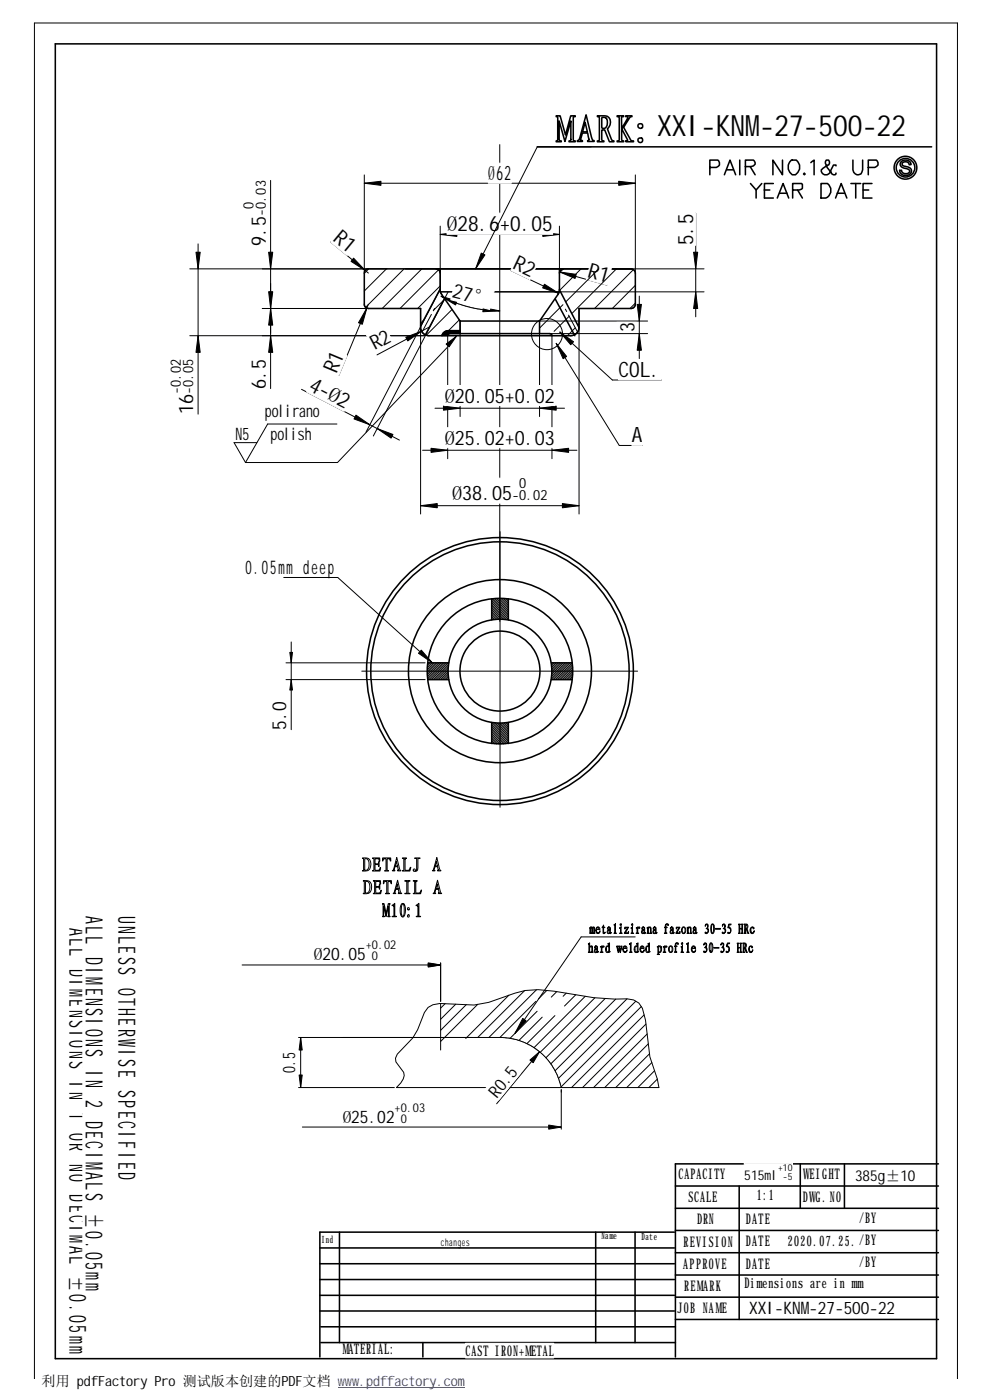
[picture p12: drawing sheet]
<svg xmlns="http://www.w3.org/2000/svg" width="297mm" height="420mm" viewBox="0 0 297 420" stroke-linecap="round" stroke-linejoin="round" font-family="sans-serif">
<g fill="none" stroke="#000" stroke-width=".47">
<path d="M16.6 13.1v394.7h264.4v-394.6h-264.4M166.9 34.8h1.2l1.6 5.7 1.5-5.7h1.4v.2l-.6 .1v.2v6.6l.1 .3 .5 .1v.2h-1.9v-.2l.5-.1 .1-.3v-5.6l-1.8 6.2-1.7-6.2v5.5l.1 .4 .5 .1v.2h-1.5l.4-.7v-6.5l-.4-.3zM175.6 36.7l.6 2.9h-1.4zM175.9 34.5l1.6 6.6 .2 .8 .6 .3v.3h-2v-.3l.4-.2-.4-2.1h-1.5l-.6 1.9 .6 .4v.3h-1.6v-.3a.94 .94 0 0 0 .8-1.1zM179.2 34.8a3.8 3.8 0 0 1 3.5 .5 2.47 2.47 0 0 1-.5 3.4l1.1 2.6a.91 .91 0 0 0 .9 1v.2h-1.4l-1.4-3.5h-.6l-.2 .2v2.6l.1 .4 .5 .1v.2h-2v-.2l.5-.1 .1-.3v-6.5l-.1-.3-.5-.1zM180.6 35.3h1a1.97 1.97 0 0 1-.2 3.2h-.7l-.1-.3zM185.2 34.8h1.9v.2l-.6 .2v3.3a8.4 8.4 0 0 0 1.8-3.4l-.6-.1v-.2h1.9v.2h-.2a3.1 3.1 0 0 0-1.5 1.9l-.8 1.3 1.9 3.3a.86 .86 0 0 0 1.1 .8v.2h-2.3v-.2l.5-.3-1.8-3.3v3.1l.1 .4 .5 .1v.2h-1.9v-.2l.5-.1 .1-.3v-6.5l-.1-.3-.5-.1zM161.2 44.1h118.3M213 50.2h1.9a1.24 1.24 0 0 0 .7-1.9l-.2-.3h-2.4v4.5M217.3 52.5l1.7-4.5 1.7 4.5M218.1 51h1.9M222 48v4.5"/>
<path d="M223.6 50l2.5-.2 .5-.5-.3-1-.2-.3h-2.5v4.5M225.1 50l1.5 2.5M225.2 55.1l1.7 1.9 1.7-1.9M226.9 57v2.4M229.3 57h1.7M232 55.1h-2.6v4.3h2.6M233.2 59.4l1.7-4.3 1.7 4.3M234 58h2.1M234.8 48v4.5l-2.9-4.5v4.5M237.4 48h1.5a2.67 2.67 0 0 1-.2 4.5 1.93 1.93 0 0 1-2.2-1.7 2.91 2.91 0 0 1 .9-2.8zM237.8 57h2l.7-.2 .2-.3v-1.2l-.2-.2h-2.7v4.3M239.3 57l1.4 2.4"/>
<path d="M241.3 51.9l-.2 .3 .2 .3 .3-.3M243.3 48.8l1-.8v4.5M246.3 55.1h1.5a1.72 1.72 0 0 1 1.5 1.4 2.76 2.76 0 0 1-1.5 2.9h-1.5zM250.7 59.4l1.7-4.3 1.7 4.3M250.8 49.8v-.3h-.7l-.8 1.5a1.46 1.46 0 0 1-1.4 1.5 1.46 1.46 0 0 1-1.5-1.5l2.2-1.5 .3-.5-.3-1h-.7l-.3 .6a5.6 5.6 0 0 0 2.5 3.9h.5l.2-.6M251.2 58h2.2M255.3 55.1h2.9M255.9 48v3a1.46 1.46 0 0 0 1.5 1.5 1.46 1.46 0 0 0 1.4-1.5v-3M256.8 55.1v4.3M259 57h1.6M260.5 50.2h2a1.24 1.24 0 0 0 .7-1.9l-.3-.3h-2.4v4.5M261.6 55.1h-2.6v4.3h2.6"/>
<path d="M270.3 48.6a1.73 1.73 0 0 1 1.8-.6 1.73 1.73 0 0 1 1.2 1.4h-.5a1.07 1.07 0 0 0-1.1-.9 1.07 1.07 0 0 0-1 1l.5 .3a2.36 2.36 0 0 1 2.3 1.3 1.79 1.79 0 0 1-1.8 1.6 1.79 1.79 0 0 1-1.8-1.6h.6v.2a1.36 1.36 0 0 0 2.3 .4 .74 .74 0 0 0-.7-1.1 1.59 1.59 0 0 1-1.9-1.7zM109.5 81.2l1-.5h78.9a1.27 1.27 0 0 1 1.2 1.3v9.7a1.31 1.31 0 0 1-1.2 .9h-15.7v5.6a2.53 2.53 0 0 1-2.5 2.6h-42.5a2.61 2.61 0 0 1-2.5-2.2v-6h-15.7a1.27 1.27 0 0 1-1.2-1.3v-9.3zM130.8 80.7a1.34 1.34 0 0 1 1.3 1.3M132.1 87.6h35.8M132.1 80.7v6.6l.4 1.1M132.1 86.7l-5.9 11.1M132.5 88.3l5.5 8.1M133.3 89.8l-5.7 10.7M138 96.4v3.7M138 96.4h23.9M138 99.2l-4.1 .2-1 .6-.3 .8M161.9 96.4v3.7"/>
<path d="M166.6 89.8l5.9 11M167.9 80.7v6.2M167.9 87l5.8 11.3M167.9 86.9l-.5 1.5-5.5 8M169.1 80.7a1.27 1.27 0 0 0-1.2 1.3M134.3 100.8l.3-.6 .4-.1h30l.5 .3 .1 .4M147.5 179.7v6.4M152.5 179.7v6.4M128.4 198.9h6.3M165.4 198.9h6.3M128.4 204h6.3M147.5 216.8v6.3"/>
<path d="M152.5 216.8v6.3M165.4 204h6.3M202.6 355.9h79M221.8 355.9v40.1M240.1 349.3v13.3M253.4 349.3v13.3M281.6 349.3h-79v57.9M96 379.3h106.4M96 374.5h106.4M101.9 369.8v33.1M178.7 369.8v33.1M190.5 369.8v33.1"/>
<path d="M202.4 369.8h-106.4v37.4M202.6 369.3h79M202.6 376h79M202.6 362.6h79M96 393.4h106.4M96 388.7h106.4M96 384h106.4M96.3 398.2h106.3M202.6 382.7h79M202.6 389.3h79M202.6 396h79M96.3 402.9h106.3"/>
<path d="M126.9 402.9v4.3"/>
<circle cx="192.1" cy="37.8" r=".73"/>
<circle cx="192.1" cy="42.1" r=".73"/>
<circle cx="271.7" cy="50.3" r="3.4"/>
<circle cx="271.7" cy="50.3" r="2.8"/>
<circle cx="150" cy="201.4" r="38.8"/>
<circle cx="150" cy="201.4" r="40.1"/>
<circle cx="150" cy="201.4" r="15.6"/>
<circle cx="150" cy="201.4" r="27.5"/>
<circle cx="150" cy="201.4" r="12"/>
<circle cx="150" cy="201.4" r="21.8"/>
</g>
<g fill="#fff" stroke="#fff" stroke-width=".3">
<path d="M19.9 278.4h7.2v127.9h-7.2z" fill-rule="evenodd"/>
<path d="M24.8 274.8h7.2v112.5h-7.2z" fill-rule="evenodd"/>
<path d="M34.7 274.8h7.1v79.4h-7.1z" fill-rule="evenodd"/>
<path d="M152.1 318.9l4 3.3-6.5 8-4-3.3z" fill-rule="evenodd"/>
<path d="M84.1 315.8h5.1v6.1h-5.1z" fill-rule="evenodd"/>
<path d="M102.8 331.2h24.8v6.5h-24.8z" fill-rule="evenodd"/>
<path d="M73.6 167.3h26.7v5.7h-26.7z" fill-rule="evenodd"/>
<path d="M80.8 210.3h5.8v8.7h-5.8z" fill-rule="evenodd"/>
<path d="M103.3 67.7l4.9 4.1-4.1 4.9-4.9-4.1z" fill-rule="evenodd"/>
<path d="M98.2 104.4l5.9 2.4-2.5 5.8-5.8-2.4z" fill-rule="evenodd"/>
<path d="M156 75.4l5.7 2.7-2.7 5.8-5.8-2.7z" fill-rule="evenodd"/>
<path d="M202.4 64.1h6.3v9.5h-6.3z" fill-rule="evenodd"/>
<path d="M134.1 64h31.7v6.3h-31.7z" fill-rule="evenodd"/>
<path d="M177.6 77.7l6.1 1.7-1.7 6.1-6.1-1.7z" fill-rule="evenodd"/>
<path d="M146.5 49h6.9v6h-6.9z" fill-rule="evenodd"/>
<path d="M94.9 112l11.3 5.8-2.9 5.6-11.3-5.8z" fill-rule="evenodd"/>
<path d="M189.6 127.3h3.1v6.3h-3.1z" fill-rule="evenodd"/>
<path d="M185.6 107.7h12.7v6.3h-12.7z" fill-rule="evenodd"/>
<path d="M72.9 54.1h7.5v19.7h-7.5z" fill-rule="evenodd"/>
<path d="M74.4 107.6h6v9h-6z" fill-rule="evenodd"/>
<path d="M51.2 107.6h7.4v16.7h-7.4z" fill-rule="evenodd"/>
<path d="M197.2 33.2h74.7v8.8h-74.7z" fill-rule="evenodd"/>
<path d="M185 96.7h6v3h-6z" fill-rule="evenodd"/>
<path d="M136.7 84.1l11.6 2.9-1.4 5.9-11.6-2.9z" fill-rule="evenodd"/>
<path d="M109.9 100.5l5.4-2.8 2.8 5.3-5.3 2.8z" fill-rule="evenodd"/>
<path d="M132.2 371.1h8.7v3.1h-8.7z" fill-rule="evenodd"/>
<path d="M236.3 370.3h21v4.4h-21z" fill-rule="evenodd"/>
<path d="M224.8 389.8h43.8v5.2h-43.8z" fill-rule="evenodd"/>
<path d="M256.6 350.6h18.1v4.5h-18.1z" fill-rule="evenodd"/>
<path d="M223.3 349.1h14.5v5.5h-14.5z" fill-rule="evenodd"/>
<path d="M139.7 403.1h26.5v4.4h-26.5z" fill-rule="evenodd"/>
<path d="M94.2 282.4h24.8v6.4h-24.8z" fill-rule="evenodd"/>
<path d="M135.6 143.5h28.7v7.5h-28.7z" fill-rule="evenodd"/>
<path d="M133.4 128.4h33.1v6h-33.1z" fill-rule="evenodd"/>
<path d="M133.4 115.7h33.1v6h-33.1z" fill-rule="evenodd"/>
</g>
<g fill="none" stroke="#000" stroke-width=".3">
<path d="M81.2 54.1v62.5M109.3 55h81.3M109.3 52.5v28.8M177.4 44.1h-16.2l-18.5 36.6M190.6 52.5v28.9M59.4 73.2v51.1M99.2 72.6l11.3 9.4M132.1 70.4h35.8M132.1 67.9v19M167.9 67.9v12.8M208.7 64v31.1M56.9 80.7h59.3"/>
<path d="M78.7 92.6h47.5v61.7M110.5 91.3l-8.9 21.4M110.6 80.7l-1.3 1.3M116 80.7l-6.7 6.6M121.2 80.7l-11.5 11.5M126.6 80.7l-11.9 11.9M127.1 96.1l-.9 .9M128.7 98.2l-15.6 8.3M131.6 81l-11.6 11.6M132.1 86.7l-22.3 43M132.1 85.8l-6.8 6.8M132.3 88.9l3.8 1.7a39 39 0 0 0 10.9 2.6l2.9 .1"/>
<path d="M133.5 89.7l-3.4 3.3M134.5 87.6l-22.5 43.3M135.6 92.9l-7.7 7.7M137.8 96l-3.2 3.2M138 96.4v28.6M153.2 81.2l14.4 6.8M161.9 96.4h32.4M167.9 87.6h43.3M167.9 81.6l14.2 4M168 99.7l15.7 14.3h14.7M168.9 91.4l-7 7.1M169 80.7l-1.1 1.2"/>
<path d="M170.8 94.9l-4.6 4.5M172.6 98.4l-2.3 2.4M173.7 97.2l-.2 .3M173.7 92.6v61.7M174.3 80.7l-6.3 6.3M178.3 80.7h32.9M179.7 80.7l-9.9 9.8M185 80.7l-13.3 13.3M190.1 80.9l-11.7 11.7M190.6 85.6l-6.9 7M190.6 91l-1.6 1.6M191.8 88.9v18.7"/>
<path d="M56.9 100.8h70.5M90.5 116.8l29.3 15.3M134.2 104.3l-32.9 34.5h-27.6M134.3 100.8v36.9M161.9 100.1v24.9M165 100.1h29.3M165.6 100.8v36.9M166.9 103l18.9 30.7h7M77.1 132.8h-6.9l3.5 6M101.1 127.3h-20.8l-6.6 11.5M126.8 135.1h46.3M130.5 122.5h38.9"/>
<path d="M126.2 151.8h47.5M150 159.6v82.7M85.1 173.3h16.2l28.4 25.6-1.5 1.5M147.5 179.8l5 5M148 179.7l4.5 4.6M148.5 179.7l4 4M148.9 179.6l3.6 3.6M149.4 179.6l3.1 3.1M150 179.6l2.5 2.6M150.5 179.6l2 2M151.1 179.6l1.4 1.5M151.6 179.7l.9 .9"/>
<path d="M152.2 179.7l.3 .3M85.8 198.9h41.8M87.4 192.7v26.3M128.7 198.9l-.4 .4M129.2 198.9l-.9 .9M130.2 198.9l-2 2.1M130.8 198.9l-2.6 2.6M131.3 198.9l-3.1 3.1M131.8 198.9l-3.6 3.6M132.3 198.9l-4 4.1M132.9 198.9l-4.6 4.6M133.4 198.9l-5 5.1"/>
<path d="M133.9 198.9l-5 5.1M134.5 198.9l-5 5.1M134.5 199.9l-4 4.1M134.6 199.3l-4.6 4.7M147.5 180.3l5 5M147.5 180.8l5 5.1M147.5 181.4l4.6 4.6M147.5 181.9l4 4M147.5 182.5l3.5 3.4M147.5 183l2.9 2.8M147.5 183.5l2.4 2.3M147.5 184l1.9 1.8"/>
<path d="M147.5 184.6l1.3 1.3M147.5 185.1l.8 .8M147.5 185.6l.4 .4M165.8 198.9l-.3 .4M166.3 198.9l-.8 .9M166.9 198.9l-1.3 1.3M167.4 198.9l-1.8 1.8M167.9 198.9l-2.3 2.4M168.5 198.9l-2.9 2.9M169 198.9l-3.4 3.5M169.5 198.9l-4 4M170.1 198.9l-4.6 4.6"/>
<path d="M170.6 198.9l-5 5.1M171.1 198.9l-5 5.1M171.7 198.9l-5 5.1M171.7 199.3l-4.5 4.7M171.8 199.9l-4.1 4.1M85.8 204h41.8M108.5 201.4h82.8M134.5 201.1l-2.9 2.9M134.5 201.6l-2.4 2.4M134.5 202.1l-1.9 1.9M134.5 200.5l-3.4 3.5M134.5 202.6l-1.3 1.4"/>
<path d="M134.5 203.1l-.8 .9M134.6 203.6l-.4 .4M147.5 217.6l5 4.9M147.5 218.1l5 5M147.5 218.6l4.6 4.6M147.5 219.1l4.1 4.1M147.5 219.7l3.6 3.6M147.5 217l5 5M148 216.9l4.5 4.6M148.5 217l4 3.9M149.1 217l3.4 3.4M149.6 217l2.9 2.9"/>
<path d="M150.2 217l2.3 2.4M150.7 217l1.8 1.8M151.2 217l1.3 1.3M151.7 217l.8 .8M152.2 216.9l.3 .4M171.7 203.6l-.3 .4M171.8 203l-.9 1M171.8 200.4l-3.6 3.6M171.8 200.9l-3 3.1M171.8 201.9l-2 2.1M171.8 202.5l-1.5 1.5M171.9 201.4l-2.6 2.6"/>
<path d="M147.5 220.2l3.1 3.1M147.5 220.7l2.6 2.6M147.5 221.3l2 2M147.5 221.8l1.5 1.5M147.5 222.3l.9 .9M147.5 222.8l.3 .4M108.8 257.5a1.92 1.92 0 0 1 2.1 .5 1.92 1.92 0 0 1 .3 2.2 1.61 1.61 0 0 1-2.4 1.1l.3-.3v-3.2zM109.5 257.8l.4-.1a2.18 2.18 0 0 1 0 3.5l-.5-.1zM111.8 257.5h2.1l.1 .9-.5-.7h-1v1.5h.9l.3-.6v1.5l-.3-.6h-.9v1.5a.92 .92 0 0 0 1 .1 .92 .92 0 0 0 .5-.7h.2l-.2 1h-2.2l.4-.4v-3.1zM114.8 257.5h2.4l.1 .9h-.2a.55 .55 0 0 0-.3-.6 .55 .55 0 0 0-.6 .1v3.2l.4 .3h-1.2l.4-.3v-3.3a.61 .61 0 0 0-.9 .6zM118.9 258.5l.4 1.4h-.8zM119 257.3l.9 3.6 .4 .5-1-.2a.76 .76 0 0 0 0-1.1h-.8l-.3 .9 .3 .4h-.8l.5-.7z"/>
<path d="M120.7 257.5h1.3l-.5 .2v3.4l1.1 .1 .7-.9-.3 1.1h-2.3l.5-.2v-3.5zM124.4 257.5h1.6v.1l-.6 .1v2.7a.82 .82 0 0 1-.4 1 .82 .82 0 0 1-1-.2 .34 .34 0 0 1 .3-.4 .34 .34 0 0 1 .3 .4h.3l.1-.3v-3zM130.9 258.5l.3 1.4h-.7zM131.1 257.3l.8 3.4 .4 .7h-1l.2-.2-.2-1.1h-.8l-.3 .9 .3 .4h-.7l.3-.7zM109 264.3a1.94 1.94 0 0 1 2.2 .5 1.94 1.94 0 0 1 .2 2.2 1.64 1.64 0 0 1-2.4 1.1l.3-.3v-3.2zM109.7 264.6l.4-.1a2.18 2.18 0 0 1 0 3.5l-.5-.1zM112 264.3h2.1l.1 1-.4-.7-1.1-.1v1.6h.9l.4-.7v1.5l-.4-.6h-.9v1.5a.96 .96 0 0 0 1.6-.6l-.1 1h-2.2l.4-.4v-3.1zM114.8 271.2h.4l.7 2.9 .6-2.9h.6l-.3 .3v3.3l.3 .3h-.8l.2-.3v-2.8l-.7 3.1-.7-3.1v2.7l.3 .4h-.6l.1-.2v-3.5zM115.1 264.3h2.3l.1 .9a.72 .72 0 0 0-1.1-.6v3.4l.4 .2h-1.1l.3-.2v-3.4a.6 .6 0 0 0-.6 0 .6 .6 0 0 0-.3 .6zM117.6 271.7l.8-.6v3.6l.6 .4h-1.4l.6-.4v-2.8zM119.2 265.3l.3 1.4h-.8zM119.3 264.2l.8 3.3 .4 .7h-1l.2-.2-.2-1.1h-.8l-.3 .9 .3 .4h-.7l.4-.7z"/>
<path d="M120.5 271.3l.5-.2a3.2 3.2 0 0 1-.1 4.2 3.1 3.1 0 0 1-.4-4zM120.6 271.4h.4a5 5 0 0 1 .1 3.4l-.4 .2a3.9 3.9 0 0 1-.1-3.6zM121.5 264.3h1.5v.2h-.6v3.5l.6 .2h-1.5l.5-.2v-3.4l-.5-.1zM124 264.3h1.2l-.4 .2v3.4l1.1 .1 .6-.9-.3 1.1h-2.2l.4-.4v-3.1zM124.8 271.7l.9-.6v3.8l.5 .2h-1.3l.5-.4v-2.8zM131.1 265.3l.4 1.4h-.7zM131.3 264.2l.9 3.5 .3 .5-1-.1a.76 .76 0 0 0 0-1.2h-.8l-.2 .9 .2 .4h-.7l.4-.7zM177.2 278.2v.3a.28 .28 0 0 1 .2-.3 .28 .28 0 0 1 .4 .2v.2a.33 .33 0 0 1 .3-.4 .33 .33 0 0 1 .3 .4l.1 1.5h-.4l.1-1.5-.2-.2-.2 .3 .1 1.4h-.4l.1-1.5-.2-.2-.2 .2 .1 1.5h-.4v-1.6zM179.1 278.3h.6l.3 .7h-1.1v.4a.51 .51 0 0 0 .6 .6 .51 .51 0 0 0 .5-.6 .66 .66 0 0 1-.8 .8 .66 .66 0 0 1-.4-1zM179.2 278.4a.4 .4 0 0 1 .4 0 .4 .4 0 0 1 .1 .4h-.8zM181.1 277.6v.7h.4l-.4 .1v1.3l.2 .3 .2-.3a.32 .32 0 0 1-.1 .4 .32 .32 0 0 1-.5-.1v-1.6l-.2-.1zM182.4 278.3a.43 .43 0 0 1 .4-.1 .43 .43 0 0 1 .3 .3v1.4h.3l-.1 .3h-.3v-.3l-.1 .2a.49 .49 0 0 1-.7-.1 .49 .49 0 0 1 .1-.7l.7-.4-.1-.6h-.3l-.1 .5h-.2z"/>
<path d="M182.6 279.2l.4-.1-.1 .8-.3 .2-.2-.2zM184.2 277.5l.5-.3v2.8l.3 .1h-.8l.2-.1v-2.3zM185.9 278.4l.5-.3v1.7l.3 .3h-.8l.3-.2v-1.3zM186.1 277.4h.3v.3l-.3-.1zM187.5 278.3h1.1l-1 1.7h.7l.3-.5v.6h-1.3l1-1.7h-.6l-.2 .4zM189.4 278.4l.4-.3v1.7l.3 .3h-.8l.3-.2v-1.3zM189.5 277.4h.4l-.1 .3-.3-.1zM190.9 278.5l.4-.3 .1 .2a.3 .3 0 0 1 .3-.2 .3 .3 0 0 1 .3 .2l-.5 .1-.2 .3v1.2l.3 .1h-.8l.3-.1v-1.4zM192.7 278.3a.43 .43 0 0 1 .4-.1 .43 .43 0 0 1 .3 .3v1.4h.3l-.2 .3h-.2v-.3l-.1 .2a.49 .49 0 0 1-.7-.1 .49 .49 0 0 1 .1-.7l.7-.4-.1-.6-.4 .1-.2 .5zM192.9 279.2l.4-.1-.1 .8-.3 .2-.2-.2zM194.1 278.5l.4-.3v.4a.43 .43 0 0 1 .5-.4 .43 .43 0 0 1 .4 .5v1.3l.2 .1h-.7l.3-.1v-1.3a.32 .32 0 0 0-.3-.3 .32 .32 0 0 0-.4 .2v1.4l.2 .1h-.6l.2-.1v-1.4zM196.1 278.3a.43 .43 0 0 1 .4-.1 .43 .43 0 0 1 .3 .3v1.4h.3l-.1 .3h-.3v-.3l-.1 .2a.49 .49 0 0 1-.7-.1 .49 .49 0 0 1 .1-.7l.7-.4-.1-.6-.3 .1-.3 .5z"/>
<path d="M196.3 279.2l.4-.1-.1 .8-.3 .2-.2-.2zM199.8 277.4l.5-.2a.26 .26 0 0 1 .3 .3 .26 .26 0 0 1-.2 .2l-.3-.3-.3 .3v.6h.4l-.4 .1v1.5l.3 .2h-.8l.3-.2v-1.5l-.2-.1h.2zM201.3 278.3a.43 .43 0 0 1 .5-.1 .43 .43 0 0 1 .2 .5v1.3l.3-.1-.2 .3h-.3v-.3l-.2 .3a.62 .62 0 0 1-.6-.7 .62 .62 0 0 1 .8-.6l-.1-.6-.5 .5zM201.3 279.3l.5-.2-.2 .9a.37 .37 0 0 1-.4-.2 .37 .37 0 0 1 .1-.5zM202.9 278.3h1.1l-.9 1.7h.7l.2-.5v.6h-1.2l.9-1.7-.7 .1-.1 .3zM204.8 278.3a.92 .92 0 0 1 1 .5 .92 .92 0 0 1-.2 1.1l-.2 .2a.97 .97 0 0 1-.9-.5 .97 .97 0 0 1 .1-1.1zM204.9 278.3h.2a1.03 1.03 0 0 1-.1 1.8 1.4 1.4 0 0 1-.1-1.8zM206.1 278.5l.4-.3v.4a.43 .43 0 0 1 .4-.4 .43 .43 0 0 1 .4 .3v1.4l.3 .2h-.6l.2-.2v-1.1a.35 .35 0 0 0-.3-.4 .35 .35 0 0 0-.4 .3v1.3l.2 .1h-.6l.2-.1v-1.4zM208.1 278.3a.43 .43 0 0 1 .5-.1 .43 .43 0 0 1 .3 .5v1.3l.3-.1-.2 .3h-.3v-.3l-.2 .3a.62 .62 0 0 1-.6-.7 .62 .62 0 0 1 .8-.6l-.1-.6-.6 .5zM208.2 279.3l.5-.2-.2 .9a.37 .37 0 0 1-.5-.2 .37 .37 0 0 1 .2-.5zM211.8 277.4l.5-.1 .2 .3-.3 1a.82 .82 0 0 1 .4 1 .82 .82 0 0 1-1.1 .4l.1-.3 .3 .2a.59 .59 0 0 0 .7-.4 .59 .59 0 0 0-.4-.7l-.3-.2a.53 .53 0 0 0 .4-.5 .53 .53 0 0 0-.5-.5l-.2 .3zM213.5 277.4l.4-.1 .3 .6a2.06 2.06 0 0 1-.4 2.3 2.31 2.31 0 0 1-.3-2.8z"/>
<path d="M213.6 277.5l.2-.1a3.2 3.2 0 0 1 .1 2.6h-.2a2.93 2.93 0 0 1-.1-2.5zM214.7 278.6h1.5v.3h-1.5zM217 277.4v-.1a.69 .69 0 0 1 .7 .5 .69 .69 0 0 1-.3 .8 .82 .82 0 0 1 .3 1 .82 .82 0 0 1-1 .4v-.3l.3 .2a.59 .59 0 0 0 .6-.6 .59 .59 0 0 0-.6-.6v-.1a.53 .53 0 0 0 .5-.5 .53 .53 0 0 0-.6-.5l-.2 .3zM218.7 277.3h.7l-.1 .3h-.6l-.1 .5a1.05 1.05 0 0 1 .7 1.1 1.05 1.05 0 0 1-.8 1l-.2-.3h.3a.71 .71 0 0 0 .7-.6 .71 .71 0 0 0-.5-.8l-.4-.1zM221.6 277.3h.5l-.1 1.3h.6l-.2-1.3h.6l-.2 .2v2.5l.2 .1h-.6l.2-1.3h-.6l.1 1.3h-.5l.1-.1v-2.5zM223.3 277.3h.7a.93 .93 0 0 1 .2 1.4l.5 1.4h-.4l-.4-1.3-.3 .1v1.1l.3 .1h-.6l.1-.1v-2.5zM223.6 277.5h.1a.59 .59 0 0 1 .5 .6 .59 .59 0 0 1-.6 .5zM225.4 278.3a.4 .4 0 0 1 .6-.1 .4 .4 0 0 1 .1 .6 .38 .38 0 0 0-.3-.4 .38 .38 0 0 0-.4 .1l-.1 .6 .3 .8 .5-.1 .2-.4a.61 .61 0 0 1-.5 .8 .61 .61 0 0 1-.7-.6v-.8zM72.6 289.6h55.9M132.2 289v11.5M152.7 298.7l-13 13M157.4 297.3l-14.1 14.1"/>
<path d="M161 297.1l-14.3 14.3M164.1 297.2l-2.5 2.6M167 297.6l-1.6 1.7M169.9 298.1l-.9 .9M172.8 298.5l-3.4 3.4M175.6 299l-15.4 15.4M176.5 283.2l.4-.2v1.3l.3-.4h.5l.1 1.6 .2 .3h-.6l.2-.2v-1.1a.35 .35 0 0 0-.3-.5 .35 .35 0 0 0-.4 .4v1.3l.2 .1h-.6l.2-.1v-2.4zM178.5 299.5l-16.4 16.3M178.6 283.9l.6 .1 .1 1.7 .3-.1-.4 .3-.1-.3a.44 .44 0 0 1-.7 .2 .44 .44 0 0 1 0-.6l.7-.6-.2-.6-.3 .5h-.2zM178.6 285l.5-.3v.7l-.3 .4a.44 .44 0 0 1-.3-.4 .44 .44 0 0 1 .1-.4zM180.1 284.1l.5-.3v.4l.3-.3 .3 .1v.2l-.4-.1-.2 .4v1l.3 .3h-.8l.3-.2v-1.3zM181.6 299.6l-17.8 17.9"/>
<path d="M182.2 284.1h.3l.2 .3-.1 1.2-.3 .1a1.09 1.09 0 0 1-.1-1.6zM182.4 283.2l.5-.2v2.5l.2 .1-.5 .2a.72 .72 0 0 1-.9-.3 .72 .72 0 0 1 0-.8l.3-.8 .7 .2v-.7zM184.7 299.8l-19.4 19.5M185 283.9h.4l-.1 .3 .2 1.3 .3-1-.3-.6h.5l.1 1.6 .2-1.6h.3l-.5 2-.3-1.1-.3 1.1zM187.2 284a.63 .63 0 0 1 .7 0 .63 .63 0 0 1 .2 .6h-1v.5a.51 .51 0 0 0 .5 .5 .51 .51 0 0 0 .5-.6 .68 .68 0 0 1-.8 .9 .68 .68 0 0 1-.4-1zM187.2 284.2a.38 .38 0 0 1 .5-.2 .38 .38 0 0 1 .2 .5h-.8zM188.1 299.8l-21.6 21.6M188.9 283.2l.5-.2v2.6l.3 .2h-.8l.2-.2v-2.2zM190.6 281.2h-16.2l-19.9 28.9M190.7 284.1h.4l.1 .2-.1 1.3a.72 .72 0 0 1-.7-.4 .72 .72 0 0 1 .1-.8zM191 283.2l.4-.2v2.4l.2 .2-.5 .2a.71 .71 0 0 1-.8-.3 .71 .71 0 0 1 0-.8l.3-.8 .6 .2v-.8zM192.4 284a.61 .61 0 0 1 .6 0 .61 .61 0 0 1 .3 .6h-1.1a.58 .58 0 0 0 .2 .9 .58 .58 0 0 0 .8-.3v-.2a.63 .63 0 0 1-.6 .9 .63 .63 0 0 1-.6-.8z"/>
<path d="M192.4 284.2l.4-.1 .2 .4h-.8zM194.1 284.1h.4l.1 .2-.1 1.3a.72 .72 0 0 1-.6-.4 .72 .72 0 0 1 .1-.8zM194.4 283.2l.5-.2v2.4l.2 .2-.5 .2a.71 .71 0 0 1-.8-.3 .71 .71 0 0 1-.1-.8l.4-.8 .5 .2v-.8zM197.2 284.1l.4-.3v.3a.5 .5 0 0 1 .6-.2 .5 .5 0 0 1 .3 .6v.4a.78 .78 0 0 1-.7 1l-.2-.1v.5l.3 .2h-.7l.2-.2v-2zM197.7 284.2l.1-.1a.89 .89 0 0 1 .5 .8 .89 .89 0 0 1-.5 .8l-.2-.1zM199 284.1l.5-.3v.4a.32 .32 0 0 1 .3-.3 .32 .32 0 0 1 .3 .2h-.5l-.1 .4v1.1l.3 .2h-.8l.3-.1v-1.5zM200.9 284l.4-.2a1.11 1.11 0 0 1 .6 1.1 1.11 1.11 0 0 1-.6 1 1.15 1.15 0 0 1-.4-1.9zM201 284.1a.93 .93 0 0 1 .8 .7 .93 .93 0 0 1-.5 1l-.3-.1-.2-.5zM202.7 283.1a.42 .42 0 0 1 .6-.2 .42 .42 0 0 1 .2 .5l-.3-.3-.3 .1-.1 .7 .4 .2h-.4v1.4l.3 .3h-.7l.2-.3v-1.4l-.2-.2h.2zM204.3 284.1l.5-.3v1.8l.3 .2h-.8l.3-.1v-1.5zM206 283.2l.5-.2v2.6l.3 .2h-.8l.3-.2v-2.2zM207.8 284a.63 .63 0 0 1 .7 0 .63 .63 0 0 1 .2 .6h-1.1v.5a.51 .51 0 0 0 .6 .5 .51 .51 0 0 0 .5-.6 .68 .68 0 0 1-.8 .9 .68 .68 0 0 1-.5-1z"/>
<path d="M207.8 284.2a.38 .38 0 0 1 .5-.2 .38 .38 0 0 1 .1 .5h-.8zM211.2 283.2a.56 .56 0 0 1 .9 0 .56 .56 0 0 1-.2 .9l-.1 .1a.82 .82 0 0 1 .3 1.1 .82 .82 0 0 1-1 .4l.1-.3 .3 .3a.7 .7 0 0 0 .5-.7 .7 .7 0 0 0-.6-.7 .53 .53 0 0 0 .5-.6 .53 .53 0 0 0-.6-.4l-.1 .3zM213.2 283a1.47 1.47 0 0 1 .7 2l-.3 .8-.3 .1a2.44 2.44 0 0 1-.1-2.9zM213.2 283.2l.1-.1a2.79 2.79 0 0 1 0 2.7l-.3-.9zM214.2 284.4h1.5v.2h-1.5zM216.5 283a.58 .58 0 0 1 .7 .3 .58 .58 0 0 1-.2 .8l-.1 .1a.82 .82 0 0 1 .4 1.1 .82 .82 0 0 1-1.1 .4l.2-.3 .2 .2a.58 .58 0 0 0 .6-.5 .58 .58 0 0 0-.5-.7h-.1a.64 .64 0 0 0 .4-.6 .64 .64 0 0 0-.4-.6l-.3 .4zM218.3 283h.6l-.1 .3h-.5l-.2 .5a1.05 1.05 0 0 1 .8 1.1 1.05 1.05 0 0 1-.8 1l-.3-.4 .3 .1a.64 .64 0 0 0 .7-.3 .64 .64 0 0 0-.1-.7l-.8-.5zM221.1 283h.6l-.2 1.4h.7v-1.1l-.2-.3h.5l-.2 .3 .2 2.5h-.5l.2-.3v-1h-.7l.2 1.3h-.6zM222.8 283l.9 .1 .2 .3-.2 1 .5 1.4h-.3l-.4-1.3-.3 .1 .2 1.2h-.6l.2-.2v-2.3zM223.3 283.2a.58 .58 0 0 1 .4 .6 .58 .58 0 0 1-.5 .5zM225 284a.46 .46 0 0 1 .6-.1 .46 .46 0 0 1 .2 .5l-.2 .1a.36 .36 0 0 0-.2-.4 .36 .36 0 0 0-.4 .1l-.2 .6 .3 .8h.4l.3-.5a.58 .58 0 0 1-.3 .7 .58 .58 0 0 1-.7-.2l-.1-1.1zM89.6 311.4h61.2l2.1 .2 2.8 .7"/>
<path d="M90.2 311.4v15M128.4 302.3l1.5-.8 2.1-.3 10.2 .4 4.4-.8 7.9-2.7 3.1-.8 3.9-.3 4.8 .5 11.9 1.9 6.3 .4h3.6l2 .3 1.6 .9 1 1.6 1 3.6 1.3 11 2.2 6.6 .5 2.6h-78.7a4.5 4.5 0 0 0 2.1-4.6l-2.3-3.1-.1-1.1 .5-1.2 4.7-4.9 1.4-2.5 2-5.1zM132.2 301.2v13.9M133.6 301.2l-1.4 1.4M136.7 301.4l-4.5 4.5M139.9 301.5l-7.7 7.7M143.3 301.4l-11.1 11.1M155.7 312.3l2.3 .9 2.2 1.2M159.5 318.6l-10.5 12.7M160.2 314.4l2.6 2 1.7 1.9 2.1 3.1 1 2.3M160.8 300.5l-10.8 10.9M161.2 303.5l-8.2 8.1"/>
<path d="M162.7 305.3l-7 7M166.5 304.8l-8.4 8.4M190.8 300.5l-23.2 23.1M192.4 302.1l-24.1 24.1M193.3 304.6l-21.8 21.8M193.8 307.3l-19 19.1M194.2 310.3l-16.1 16.1M194.5 313.3l-13.1 13.1M194.9 316.2l-10.2 10.2M195.6 318.9l-7.6 7.5M89.6 326.4h28.7M90.7 338.2h73.9"/>
<path d="M167.6 323.7l.8 2.7M168.4 327v11.9M196.4 321.4l-5 5M197.2 323.8l-2.5 2.6M10.3 413.9v-407h277v407"/>
<circle cx="164.1" cy="100.3" r="4.7"/>
<circle cx="122.5" cy="272.7" r=".35"/>
<circle cx="122.6" cy="274.9" r=".3"/>
<circle cx="204.6" cy="283.2" r=".23"/>
</g>
<g fill="#000" stroke="#000" stroke-width=".3">
<path d="M109.3 55l5-.6v1.2z" fill-rule="evenodd"/>
<path d="M185.6 54.4l5 .6-5 .6z" fill-rule="evenodd"/>
<path d="M58.8 75.7h1.3l-.7 5z" fill-rule="evenodd"/>
<path d="M80.6 75.7h1.2l-.6 5z" fill-rule="evenodd"/>
<path d="M106.1 77.5l3.5 3.7-4.3-2.8z" fill-rule="evenodd"/>
<path d="M132.1 70.4l5-.7v1.3z" fill-rule="evenodd"/>
<path d="M144.4 75.9l1.1 .6-2.8 4.2z" fill-rule="evenodd"/>
<path d="M162.9 69.7l5 .7-5 .6z" fill-rule="evenodd"/>
<path d="M208.1 75.7h1.2l-.6 5z" fill-rule="evenodd"/>
<path d="M81.2 92.6l.6 5h-1.2z" fill-rule="evenodd"/>
<path d="M80.6 87.5h1.2l-.6 5.1z" fill-rule="evenodd"/>
<path d="M110.1 92.5l-1.4 4.8-1.1-.4z" fill-rule="evenodd"/>
<path d="M132.3 88.9l4.8 1.4-.4 1.2z" fill-rule="evenodd"/>
<path d="M145 92.3l4.9 1-5 .3z" fill-rule="evenodd"/>
<path d="M163.4 85.3l4.2 2.7-4.8-1.6z" fill-rule="evenodd"/>
<path d="M167.9 81.6l5 .7-.3 1.3z" fill-rule="evenodd"/>
<path d="M191.2 91.4h1.2l-.6 5z" fill-rule="evenodd"/>
<path d="M208.7 87.6l.6 5h-1.2z" fill-rule="evenodd"/>
<path d="M59.4 100.8l.7 4.9h-1.3z" fill-rule="evenodd"/>
<path d="M81.2 100.8l.6 4.9h-1.2z" fill-rule="evenodd"/>
<path d="M121.8 101.2l4.7-1.8-4.2 2.9z" fill-rule="evenodd"/>
<path d="M133.3 99.7l1.1-.5h3.6v.9h-3l-.4 .1-.3 .6h-1.7z" fill-rule="evenodd"/>
<path d="M133.9 103.3l3-2.3-2.2 3.1z" fill-rule="evenodd"/>
<path d="M166.9 103l3.1 4-1 .7z" fill-rule="evenodd"/>
<path d="M168 99.7l4.1 2.9-.9 .9z" fill-rule="evenodd"/>
<path d="M191.8 100.1l.6 5h-1.2z" fill-rule="evenodd"/>
<path d="M106.8 124.6l4.2 2.9-4.8-1.8z" fill-rule="evenodd"/>
<path d="M113.2 128.6l4.7 1.8-.6 1.1z" fill-rule="evenodd"/>
<path d="M129.3 134.5l5 .6-5 .7z" fill-rule="evenodd"/>
<path d="M133.1 121.9l4.9 .6-4.9 .6z" fill-rule="evenodd"/>
<path d="M161.9 122.5l5-.6v1.2z" fill-rule="evenodd"/>
<path d="M165.6 135.1l5-.6v1.3z" fill-rule="evenodd"/>
<path d="M126.2 151.8l5-.7v1.3z" fill-rule="evenodd"/>
<path d="M168.7 151.1l5 .7-5 .6z" fill-rule="evenodd"/>
<path d="M87 195.8h.8l-.4 3.1z" fill-rule="evenodd"/>
<path d="M126.4 195.1l3.3 3.8-4.1-2.9z" fill-rule="evenodd"/>
<path d="M87.4 204l.4 3.1h-.8z" fill-rule="evenodd"/>
<path d="M128.5 289l3.7 .6-3.7 .6z" fill-rule="evenodd"/>
<path d="M128.5 289.1l3.7 .5-3.7 .5z" fill-rule="evenodd"/>
<path d="M90.2 311.4l.5 3.7h-1z" fill-rule="evenodd"/>
<path d="M156.8 305.6l1.1 .8-3.4 3.7z" fill-rule="evenodd"/>
<path d="M159 318.1l2.9-2.5-1.9 3.3z" fill-rule="evenodd"/>
<path d="M89.7 322.6h1l-.5 3.8z" fill-rule="evenodd"/>
<path d="M164.6 337.7l3.8 .5-3.8 .7z" fill-rule="evenodd"/>
</g>
<path d="M149.9 186.6v-148.7" fill="none" stroke="#000" stroke-width=".3" stroke-dasharray="143.3 17.3 4.1 17.3" stroke-linecap="butt"/>
<path d="M126.6 99.7l6.2-11.6M173.4 99.9l-6.3-11.8" fill="none" stroke="#000" stroke-width=".3" stroke-dasharray="6.1 1 1" stroke-linecap="butt"/>
<path d="M101.4 416.3h38.1" fill="none" stroke="#00f" stroke-width=".3"/>
<text font-size="8.8" x="197.2" y="40.8">XXI-KNM-27-500-22</text>
<g font-size="7.1">
<text x="25.7" y="274.8" transform="rotate(90 25.7 274.8)">AL</text>
<text x="35.6" y="274.8" transform="rotate(90 35.6 274.8)">UNLESS OTHERWISE SPECIFIED</text>
<text x="20.8" y="278.4" transform="rotate(90 20.8 278.4)">ALL DIMENSIONS IN 1 OR NO DECIMAL ±0.05mm</text>
<text x="25.7" y="281" transform="rotate(90 25.7 281)">L DIMENSIONS IN 2 DECIMALS ±0.05mm</text>
</g>
<text font-size="6.4" x="99.7" y="72.1" transform="rotate(39 99.7 72.1)">R1</text>
<g font-size="6.3">
<text x="134.1" y="69.4">Ø28.6+0.05</text>
<text x="207.9" y="73.6" transform="rotate(-90 207.9 73.6)">5.5</text>
<text x="153.6" y="80.5" transform="rotate(25 153.6 80.5)">R2</text>
<text x="176.1" y="83.1" transform="rotate(16 176.1 83.1)">R1</text>
<text x="101" y="112.4" transform="rotate(-67 101 112.4)">R1</text>
<text x="185.6" y="113.1">COL.</text>
<text x="92.3" y="116.9" transform="rotate(27 92.3 116.9)">4-Ø2</text>
<text x="189.6" y="132.8">A</text>
</g>
<g font-size="6">
<text x="146.5" y="54.1">Ø62</text>
<text x="79.7" y="73.8" transform="rotate(-90 79.7 73.8)">9.5</text>
<text x="135.4" y="89.2" transform="rotate(14 135.4 89.2)">27°</text>
<text x="190.3" y="99.7" transform="rotate(-90 190.3 99.7)">3</text>
<text x="112.4" y="105.2" transform="rotate(-28 112.4 105.2)">R2</text>
<text x="79.7" y="116.6" transform="rotate(-90 79.7 116.6)">6.5</text>
<text x="58" y="124.3" transform="rotate(-90 58 124.3)">16</text>
<text x="133.4" y="120.9">Ø20.05+0.02</text>
<text x="133.4" y="133.5">Ø25.02+0.03</text>
<text x="135.6" y="150.2">Ø38.05</text>
</g>
<text font-size="5.8" x="85.9" y="219" transform="rotate(-90 85.9 219)">5.0</text>
<text font-size="5.7" x="73.6" y="172.2">0.05mm deep</text>
<g font-size="5.2">
<text x="79.5" y="125">polirano</text>
<text x="81.2" y="132">polish</text>
<text x="70.7" y="132.1">N5</text>
<text x="94.2" y="288.2">Ø20.05</text>
<text x="88.6" y="321.9" transform="rotate(-90 88.6 321.9)">0.5</text>
<text x="149.1" y="329.7" transform="rotate(-51 149.1 329.7)">R0.5</text>
<text x="102.8" y="337">Ø25.02</text>
<text x="224.8" y="394.3">XXI-KNM-27-500-22</text>
</g>
<text font-size="4.5" x="256.6" y="354.5">385g±10</text>
<g font-size="4.4">
<text x="203.6" y="353.9">CAPACITY</text>
<text x="241" y="353.9">W</text>
<text x="242.9" y="353.9">EIGHT</text>
<text x="206.5" y="360.6">SCALE</text>
<text x="227.1" y="360.1">1:1</text>
<text x="240.9" y="360.7">DW. NO</text>
<text x="244.7" y="360.7">G</text>
<text x="209.2" y="367.4">DRN</text>
<text x="223.8" y="367.4">DATE</text>
<text x="257.8" y="366.9">/BY</text>
<text x="205.1" y="374.1">REVISION</text>
<text x="223.8" y="374.1">DATE</text>
<text x="236.3" y="374.1">2020.07.25.</text>
<text x="257.8" y="373.6">/BY</text>
<text x="205" y="380.8">APPROVE</text>
<text x="223.8" y="380.7">DATE</text>
<text x="257.8" y="380.2">/BY</text>
<text x="205.3" y="387.4">REMARK</text>
<text x="223.4" y="386.6">Dimensions are in mm</text>
<text x="203.2" y="394.1">JOB NAME</text>
<text x="102.7" y="406.4">MATERIAL:</text>
<text x="139.7" y="406.9">CAST IRON+METAL</text>
</g>
<g font-size="4.3">
<text x="76" y="62.7" transform="rotate(-90 76 62.7)">0</text>
<text x="79.7" y="64.8" transform="rotate(-90 79.7 64.8)">-0.03</text>
<text x="54.2" y="118.3" transform="rotate(-90 54.2 118.3)">-0.02</text>
<text x="57.9" y="118.3" transform="rotate(-90 57.9 118.3)">-0.05</text>
<text x="155.8" y="146.5">0</text>
<text x="153.7" y="150.2">-0.02</text>
</g>
<text font-size="4.2" x="12.5" y="415.8">利用 pdfFactory Pro 测试版本创建的PDF文档 www.pdffactory.com</text>
<text font-size="4.1" x="223.3" y="354.1">515ml</text>
<g font-size="3.7">
<text x="109.8" y="284.9">+0.02</text>
<text x="111.6" y="288.1">0</text>
<text x="118.4" y="333.8">+0.03</text>
<text x="120.2" y="337">0</text>
</g>
<text font-size="3.1" x="132.2" y="373.8">changes</text>
<g font-size="3">
<text x="180.4" y="372">Name</text>
<text x="96.6" y="373.1">Ind</text>
<text x="192.4" y="372">Date</text>
</g>
<g font-size="2.9">
<text x="233.5" y="351.5">+10</text>
<text x="234.9" y="354">-5</text>
</g>
</svg>
